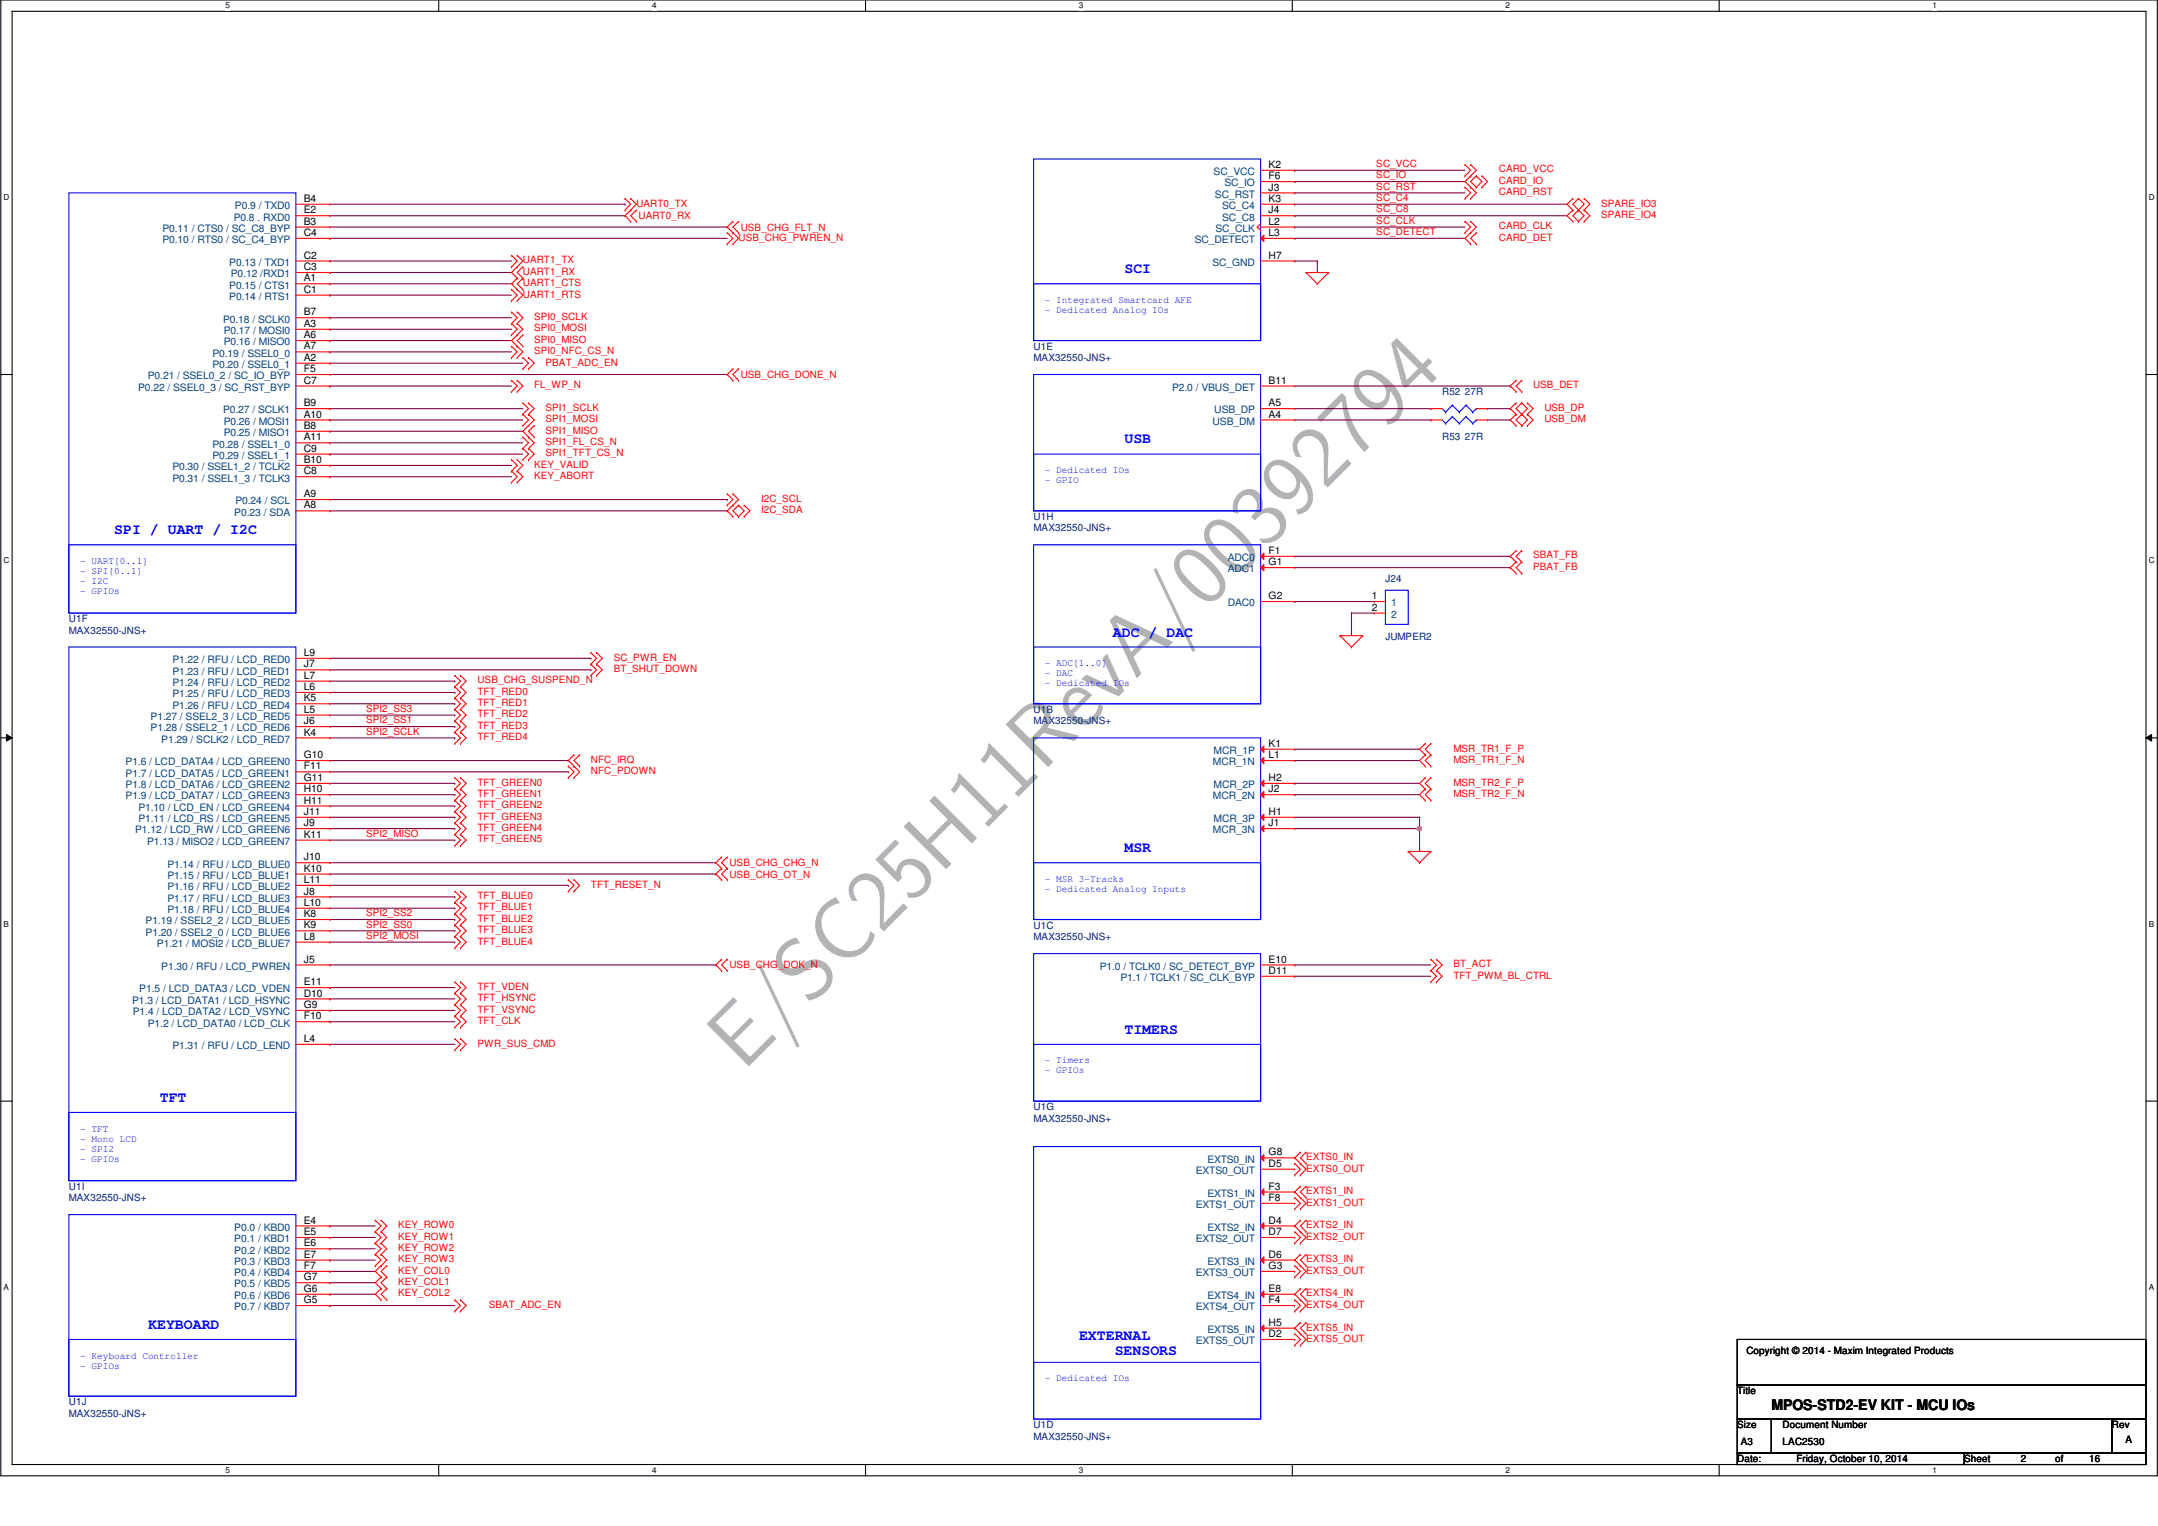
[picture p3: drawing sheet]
<svg xmlns="http://www.w3.org/2000/svg" width="420mm" height="297mm" viewBox="0 0 420 297" stroke-linecap="round" stroke-linejoin="round" font-family="sans-serif">
<path d="M.2 0h419.8v287.3h-419.8zM2.4 2.2h415.4v282.9h-415.4z" fill="none" stroke="#000" stroke-width=".21"/>
<g fill="#fff">
<path d="M43.9 .2h.9v1.8h-.9z"/>
<path d="M43.9 285.3h.9v1.8h-.9z"/>
</g>
<path d="M85.4 0v2.2M85.4 285.1v2.2" fill="none" stroke="#000" stroke-width=".21"/>
<g fill="#fff">
<path d="M126.9 .2h.9v1.8h-.9z"/>
<path d="M126.9 285.3h.9v1.8h-.9z"/>
</g>
<path d="M168.5 0v2.2M168.5 285.1v2.2" fill="none" stroke="#000" stroke-width=".21"/>
<g fill="#fff">
<path d="M210 .2h.9v1.8h-.9z"/>
<path d="M210 285.3h.9v1.8h-.9z"/>
</g>
<path d="M251.6 0v2.2M251.6 285.1v2.2" fill="none" stroke="#000" stroke-width=".21"/>
<g fill="#fff">
<path d="M293.1 .2h.9v1.8h-.9z"/>
<path d="M293.1 285.3h.9v1.8h-.9z"/>
</g>
<path d="M334.7 0v2.2M334.7 285.1v2.2" fill="none" stroke="#000" stroke-width=".21"/>
<g fill="#fff">
<path d="M376.2 .2h.9v1.8h-.9z"/>
<path d="M376.2 285.3h.9v1.8h-.9z"/>
<path d="M.7 37.5h1.2v1.8h-1.2z"/>
<path d="M418.4 37.5h1.1v1.8h-1.1z"/>
<path d="M.7 108.2h1.2v1.8h-1.2z"/>
<path d="M418.4 108.2h1.1v1.8h-1.1z"/>
</g>
<path d="M.2 72.9h2.2M417.8 72.9h2.2" fill="none" stroke="#000" stroke-width=".21"/>
<g fill="#fff">
<path d="M.7 179h1.1v1.8h-1.1z"/>
<path d="M418.4 179h1v1.8h-1z"/>
</g>
<path d="M.2 143.6h2.2M417.8 143.6h2.2" fill="none" stroke="#000" stroke-width=".21"/>
<path d="M1.3 143l1.1 .6-1.1 .7zM417.8 143.6l1.1-.6v1.3z" fill="#000"/>
<path d="M1.3 143l1.1 .6-1.1 .7zM417.8 143.6l1.1-.6v1.3z" fill="none" stroke="#000" stroke-width=".19"/>
<g fill="#fff">
<path d="M.7 249.7h1.1v1.8h-1.1z"/>
<path d="M418.4 249.7h1v1.8h-1z"/>
</g>
<path d="M.2 214.3h2.2M417.8 214.3h2.2" fill="none" stroke="#000" stroke-width=".21"/>
<g fill="none" stroke="#800040" stroke-width=".21">
<path d="M252.1 35.3h.1M252.1 33.1h.1M252.1 37.5h.1M252.1 39.8h.1M252.1 35.3h33.1M252.1 33.1h33.1M252.1 37.5h33.1M252.1 39.8h53M64.3 53h.1M64.3 55.2h.1M64.3 50.8h.1M64.3 57.4h.1"/>
<path d="M64.3 46.4h.1M64.3 53h35.3M64.3 55.2h35.3M64.3 50.8h35.3M64.3 57.4h35.3M64.3 44.2h77.3M64.3 46.4h77.3M141.6 44.2h.1M252.1 50.8h.1M252.1 44.2h.1M252.1 46.4h.1M252.1 42h.1"/>
<path d="M252.1 50.8h4.4M252.1 44.2h33.1M252.1 46.4h33.1M252.1 42h53M256.5 50.8h.1M256.5 50.8v2.2M64.3 66.3h.1M64.3 64.1h.1M64.3 61.8h.1M64.3 70.7h.1M64.3 68.5h.1M64.3 79.5h.1"/>
<path d="M64.3 75.1h.1M64.3 66.3h35.3M64.3 64.1h35.3M64.3 61.8h35.3M64.3 70.7h37.5M64.3 68.5h35.3M64.3 79.5h37.5M64.3 72.9h77.3M64.3 75.1h35.3M141.6 72.9h.1M252.1 79.5h26.5M252.1 75.1h41.9"/>
<path d="M278.6 79.5h.1M294 75.1h.1M64.3 90.6h.1M64.3 92.8h.1M64.3 86.2h.1M64.3 88.4h.1M64.3 81.7h.1M64.3 83.9h.1M64.3 99.4h77.3M64.3 97.2h77.3M64.3 90.6h35.3M64.3 92.8h35.3"/>
<path d="M64.3 86.2h37.5M64.3 88.4h37.5M64.3 81.7h37.5M64.3 83.9h37.5M141.6 99.4h.1M141.6 97.2h.1M252.1 81.7h26.5M278.6 81.7h.1M252.1 108.3h41.9M252.1 110.5h41.9M294 108.3h.1M294 110.5h.1"/>
<path d="M252.1 148h.1M252.1 145.8h.1M252.1 154.7h.1M252.1 152.5h.1M252.1 148h24.3M252.1 145.8h24.3M252.1 154.7h24.3M252.1 152.5h24.3M252.1 159.1h24.3M276.4 159.1h.1M276.4 159.1v2.2M252.1 161.3h24.3"/>
<path d="M276.4 161.3h.1M64.3 194.4h.1M64.3 196.7h.1M64.3 198.9h.1M64.3 192.2h.1M64.3 187.8h75M64.3 194.4h24.2M64.3 196.7h24.2M64.3 198.9h24.2M64.3 192.2h24.2M139.3 187.8h.1M252.1 187.8h.1"/>
<path d="M252.1 190h.1M252.1 187.8h26.5M252.1 190h26.5M64.3 203.3h.1M64.3 203.3h24.2M64.3 238.6h.1M64.3 238.6h8.8M64.3 247.5h.1M64.3 249.7h.1M64.3 251.9h.1M64.3 240.9h.1M64.3 243.1h.1"/>
<path d="M64.3 245.3h.1M64.3 254.1h.1M64.3 247.5h8.8M64.3 249.7h8.8M64.3 251.9h8.8M64.3 240.9h8.8M64.3 243.1h8.8M64.3 245.3h8.8M64.3 254.1h24.2"/>
</g>
<circle cx="276.3" cy="161.3" r=".43" fill="#f0f"/>
<circle cx="276.3" cy="161.3" r=".43" fill="none" stroke="#f0f" stroke-width=".21"/>
<g fill="none" stroke="#800040" stroke-width=".21">
<path d="M64.3 39.8h57.4M121.7 39.8h.1M64.3 42h57.4M121.7 42h.1M289.6 79.5h4.4M294 79.5h.1M289.6 81.7h4.4M294 81.7h.1M252.1 117.1h.1M252.1 117.1h15.4M263.1 119.3h.1M263.1 119.3v4.4"/>
<path d="M263.1 119.3h4.4M64.3 134.8h24.2M64.3 137h24.2M64.3 139.2h24.2M64.3 132.6h24.2M64.3 130.4h50.8M64.3 128.1h50.8M88.5 134.8h.1M88.5 137h.1M88.5 139.2h.1M88.5 132.6h.1M115.1 130.4h.1"/>
<path d="M115.1 128.1h.1M64.3 141.4h24.2M64.3 143.6h24.2M64.3 152.5h24.2M64.3 154.7h24.2M64.3 156.9h24.2M64.3 159.1h24.2M64.3 148h46.3M64.3 150.2h46.3M88.5 141.4h.1M88.5 143.6h.1M88.5 152.5h.1"/>
<path d="M88.5 154.7h.1M88.5 156.9h.1M88.5 159.1h.1M110.6 148h.1M110.6 150.2h.1M64.3 161.3h24.2M64.3 163.5h24.2M64.3 174.6h24.2M64.3 176.8h24.2M64.3 179h24.2M64.3 172.3h46.3M64.3 167.9h75"/>
<path d="M64.3 170.1h75M88.5 161.3h.1M88.5 163.5h.1M88.5 174.6h.1M88.5 176.8h.1M88.5 179h.1M110.6 172.3h.1M139.3 167.9h.1M139.3 170.1h.1M276.4 161.3h.1M276.4 161.3v4.4M64.3 181.2h24.2"/>
<path d="M64.3 183.4h24.2M88.5 181.2h.1M88.5 183.4h.1"/>
</g>
<g fill="none" stroke="#f00" stroke-width=".21">
<path d="M121.7 38.7h.1M121.7 38.7l1.1 1.1-1.1 1.1M122.8 38.7h.1M122.8 38.7l1.1 1.1-1.1 1.1M285.2 34.2h.1M285.2 32h.1M285.2 38.7h.1M285.2 36.4h.1M285.2 36.4l1.1 1.1-1.1 1.2M285.2 32l1.1 1.1-1.1 1.1M286.3 36.4h.1M286.3 34.2h.1"/>
<path d="M286.3 32h.1M286.3 38.7h.1M286.3 32l1.1 1.1-2.2 2.2 2.2 2.2-1.1 1.2M287.4 36.4h.1M287.4 34.2h.1M287.4 34.2l1.1 1.1-1.1 1.1M287.4 34.2l-1.1 1.1 1.1 1.1M288.5 36.4h.1M288.5 34.2h.1M288.5 34.2l1.1 1.1-1.1 1.1M306.2 38.7h.1M306.2 38.7l-1.1 1.1 1.1 1.1"/>
<path d="M307.3 38.7h.1M307.3 38.7l1.1 1.1-1.1 1.1M307.3 38.7l-1.1 1.1 1.1 1.1M308.4 38.7h.1M308.4 38.7l1.1 1.1-1.1 1.1M99.6 51.9h.1M99.6 49.7h.1M99.6 58.5h.1M99.6 56.3h.1M99.6 49.7l1.1 1.1-1.1 1.1M99.6 56.3l1.1 1.1-1.1 1.1M100.7 51.9h.1"/>
<path d="M100.7 54.1h.1M100.7 56.3h.1M100.7 49.7h.1M100.7 58.5h.1M100.7 51.9l-1.1 1.1 1.1 1.1M100.7 54.1l-1.1 1.1 2.2 2.2-1.1 1.1M100.7 49.7l1.1 1.1-1.1 1.1M101.8 54.1h.1M101.8 51.9h.1M101.8 56.3h.1M101.8 51.9l-1.1 1.1 1.1 1.1M101.8 54.1l-1.1 1.1 1.1 1.1"/>
<path d="M121.7 40.9h.1M122.8 40.9h.1M122.8 43.1h.1M122.8 40.9l-1.1 1.1 1.1 1.1M123.9 43.1h.1M123.9 40.9h.1M123.9 40.9l-1.1 1.1 1.1 1.1M141.6 47.5h.1M141.6 45.3h.1M141.6 45.3l1.1 1.1-1.1 1.1M142.7 47.5h.1M142.7 45.3h.1"/>
<path d="M142.7 43.1h.1M142.7 43.1l-1.1 1.1 2.2 2.2-1.1 1.1M143.8 45.3h.1M143.8 43.1h.1M143.8 43.1l-1.1 1.1 1.1 1.1M254.3 53h.1M254.3 53h4.4M254.3 53l2.2 2.2M256.5 55.2h.1M258.7 53h.1M258.7 53l-2.2 2.2M285.2 45.3h.1"/>
<path d="M285.2 43.1h.1M285.2 43.1l1.1 1.1-1.1 1.1M286.3 45.3h.1M286.3 43.1h.1M286.3 47.5h.1M286.3 43.1l1.1 1.1-2.2 2.2 1.1 1.1M287.4 47.5h.1M287.4 45.3h.1M287.4 45.3l-1.1 1.1 1.1 1.1M306.2 40.9h.1M306.2 43.1h.1M306.2 40.9l-1.1 1.1 1.1 1.1"/>
<path d="M307.3 40.9h.1M307.3 43.1h.1M307.3 40.9l1.1 1.1-1.1 1.1M307.3 40.9l-1.1 1.1 1.1 1.1M308.4 40.9h.1M308.4 43.1h.1M308.4 40.9l1.1 1.1-1.1 1.1M99.6 65.2h.1M99.6 63h.1M99.6 60.7h.1M99.6 69.6h.1M99.6 67.4h.1"/>
<path d="M99.6 76.2h.1M99.6 74h.1M99.6 63l1.1 1.1-1.1 1.1M99.6 60.7l1.1 1.1-1.1 1.2M99.6 67.4l1.1 1.1-1.1 1.1M99.6 74l1.1 1.1-1.1 1.1M100.7 65.2h.1M100.7 67.4h.1M100.7 63h.1M100.7 60.7h.1M100.7 69.6h.1M100.7 76.2h.1"/>
<path d="M100.7 74h.1M100.7 63l1.1 1.1-2.2 2.2 2.2 2.2-1.1 1.1M100.7 60.7l1.1 1.1-1.1 1.2M100.7 74l1.1 1.1-1.1 1.1M101.8 67.4h.1M101.8 65.2h.1M101.8 78.4h.1M101.8 71.8h.1M101.8 69.6h.1M101.8 65.2l-1.1 1.1 1.1 1.1M101.8 69.6l1.1 1.1-1.1 1.1M101.8 78.4l1.1 1.1-1.1 1.1"/>
<path d="M102.9 78.4h.1M102.9 71.8h.1M102.9 69.6h.1M102.9 69.6l1.1 1.1-1.1 1.1M102.9 78.4l1.1 1.1-1.1 1.1M142.7 71.8h.1M142.7 74h.1M142.7 71.8l-1.1 1.1 1.1 1.1M143.8 74h.1M143.8 71.8h.1M143.8 71.8l-1.1 1.1 1.1 1.1M295.2 78.4h.1"/>
<path d="M295.2 74h.1M295.2 76.2h.1M295.2 78.4l-1.2 1.1 1.2 1.1M295.2 74l-1.2 1.1 1.2 1.1M296.3 78.4h.1M296.3 76.2h.1M296.3 74h.1M296.3 78.4l1.1 1.1-2.2 2.2 1.1 1.1M296.3 78.4l-1.1 1.1 2.2 2.2-1.1 1.1M296.3 74l-1.1 1.1 1.1 1.1M297.4 78.4h.1M297.4 78.4l1.1 1.1-1.1 1.1"/>
<path d="M99.6 91.7h.1M99.6 89.5h.1M99.6 93.9h.1M99.6 89.5l1.1 1.1-1.1 1.1M99.6 91.7l1.1 1.1-1.1 1.1M100.7 91.7h.1M100.7 89.5h.1M100.7 93.9h.1M100.7 89.5l1.1 1.1-1.1 1.1M100.7 91.7l1.1 1.1-1.1 1.1M101.8 87.3h.1M101.8 85.1h.1"/>
<path d="M101.8 82.8h.1M101.8 80.6h.1M101.8 89.5h.1M101.8 87.3l1.1 1.1-1.1 1.1M101.8 85.1l1.1 1.1-1.1 1.1M101.8 80.6l1.1 1.1-1.1 1.1M102.9 87.3h.1M102.9 85.1h.1M102.9 82.8h.1M102.9 80.6h.1M102.9 89.5h.1M102.9 87.3l1.1 1.1-1.1 1.1"/>
<path d="M102.9 85.1l1.1 1.1-1.1 1.1M102.9 80.6l1.1 1.1-2.2 2.2 1.1 1.2M104 85.1h.1M104 82.8h.1M104 82.8l-1.1 1.1 1.1 1.2M141.6 98.3h.1M141.6 96.1h.1M141.6 96.1l1.1 1.1-1.1 1.1M142.7 98.3h.1M142.7 96.1h.1M142.7 96.1l1.1 1.1-2.2 2.2 1.1 1.1M143.8 98.3h.1"/>
<path d="M143.8 98.3l1.1 1.1-1.1 1.1M143.8 98.3l-1.1 1.1 1.1 1.1M144.9 98.3h.1M144.9 98.3l1.1 1.1-1.1 1.1M295.2 80.6h.1M295.2 82.8h.1M295.2 80.6l-1.2 1.1 1.2 1.1M296.3 80.6h.1M296.3 82.8h.1M297.4 80.6h.1M297.4 82.8h.1M297.4 80.6l1.1 1.1-1.1 1.1"/>
<path d="M142.7 100.5h.1M143.8 100.5h.1M144.9 100.5h.1M295.2 107.2h.1M295.2 109.4h.1M295.2 111.6h.1M295.2 107.2l-1.2 1.1 1.2 1.1M295.2 109.4l-1.2 1.1 1.2 1.1M296.3 109.4h.1M296.3 107.2h.1M296.3 111.6h.1M296.3 107.2l-1.1 1.1 1.1 1.1"/>
<path d="M296.3 109.4l-1.1 1.1 1.1 1.1M88.5 135.9h.1M88.5 133.7h.1M88.5 138.1h.1M88.5 131.5h.1M88.5 133.7l1.2 1.1-1.2 1.1M88.5 135.9l1.2 1.1-1.2 1.1M88.5 138.1l1.2 1.1-1.2 1.1M88.5 131.5l1.2 1.1-1.2 1.1M89.7 135.9h.1M89.7 133.7h.1M89.7 138.1h.1"/>
<path d="M89.7 131.5h.1M89.7 133.7l1.1 1.1-1.1 1.1M89.7 135.9l1.1 1.1-1.1 1.1M89.7 138.1l1.1 1.1-1.1 1.1M89.7 131.5l1.1 1.1-1.1 1.1M115.1 131.5h.1M115.1 129.3h.1M115.1 127h.1M115.1 129.3l1.1 1.1-1.1 1.1M115.1 127l1.1 1.1-1.1 1.2M116.2 131.5h.1M116.2 129.3h.1"/>
<path d="M116.2 127h.1M116.2 129.3l1.1 1.1-1.1 1.1M116.2 127l1.1 1.1-1.1 1.2M260.9 123.7h.1M260.9 123.7h4.4M260.9 123.7l2.2 2.2M263.1 125.9h.1M265.3 123.7h.1M265.3 123.7l-2.2 2.2M88.5 140.3h.1M88.5 142.5h.1M88.5 144.7h.1"/>
<path d="M88.5 153.6h.1M88.5 151.4h.1M88.5 155.8h.1M88.5 158h.1M88.5 140.3l1.2 1.1-1.2 1.1M88.5 142.5l1.2 1.1-1.2 1.1M88.5 151.4l1.2 1.1-1.2 1.1M88.5 153.6l1.2 1.1-1.2 1.1M88.5 155.8l1.2 1.1-1.2 1.1M88.5 158l1.2 1.1-1.2 1.1M89.7 140.3h.1M89.7 142.5h.1"/>
<path d="M89.7 144.7h.1M89.7 153.6h.1M89.7 151.4h.1M89.7 155.8h.1M89.7 158h.1M89.7 140.3l1.1 1.1-1.1 1.1M89.7 142.5l1.1 1.1-1.1 1.1M89.7 151.4l1.1 1.1-1.1 1.1M89.7 153.6l1.1 1.1-1.1 1.1M89.7 155.8l1.1 1.1-1.1 1.1M89.7 158l1.1 1.1-1.1 1.1M110.6 151.4h.1"/>
<path d="M110.6 149.1h.1M110.6 149.1l1.1 1.1-1.1 1.2M111.7 146.9h.1M111.7 149.1h.1M111.7 151.4h.1M111.7 146.9l-1.1 1.1 1.1 1.1M111.7 149.1l1.1 1.1-1.1 1.2M112.8 149.1h.1M112.8 146.9h.1M112.8 146.9l-1.1 1.1 1.1 1.1M277.5 144.7h.1M277.5 146.9h.1"/>
<path d="M277.5 149.1h.1M277.5 151.4h.1M277.5 153.6h.1M277.5 155.8h.1M277.5 144.7l-1.1 1.1 1.1 1.1M277.5 146.9l-1.1 1.1 1.1 1.1M277.5 151.4l-1.1 1.1 1.1 1.1M277.5 153.6l-1.1 1.1 1.1 1.1M278.6 146.9h.1M278.6 144.7h.1M278.6 149.1h.1M278.6 153.6h.1"/>
<path d="M278.6 151.4h.1M278.6 155.8h.1M278.6 144.7l-1.1 1.1 1.1 1.1M278.6 146.9l-1.1 1.1 1.1 1.1M278.6 151.4l-1.1 1.1 1.1 1.1M278.6 153.6l-1.1 1.1 1.1 1.1M88.5 160.2h.1M88.5 162.4h.1M88.5 164.6h.1M88.5 175.7h.1M88.5 173.5h.1M88.5 177.9h.1"/>
<path d="M88.5 160.2l1.2 1.1-1.2 1.1M88.5 162.4l1.2 1.1-1.2 1.1M88.5 173.5l1.2 1.1-1.2 1.1M88.5 175.7l1.2 1.1-1.2 1.1M88.5 177.9l1.2 1.1-1.2 1.1M89.7 160.2h.1M89.7 162.4h.1M89.7 164.6h.1M89.7 175.7h.1M89.7 173.5h.1M89.7 177.9h.1M89.7 160.2l1.1 1.1-1.1 1.1"/>
<path d="M89.7 162.4l1.1 1.1-1.1 1.1M89.7 173.5l1.1 1.1-1.1 1.1M89.7 175.7l1.1 1.1-1.1 1.1M89.7 177.9l1.1 1.1-1.1 1.1M110.6 173.5h.1M110.6 171.2h.1M110.6 171.2l1.1 1.1-1.1 1.2M111.7 173.5h.1M111.7 171.2h.1M111.7 171.2l1.1 1.1-1.1 1.2M140.5 166.8h.1M140.5 169h.1"/>
<path d="M140.5 171.2h.1M140.5 166.8l-1.2 1.1 1.2 1.1M140.5 169l-1.2 1.1 1.2 1.1M141.6 169h.1M141.6 166.8h.1M141.6 171.2h.1M141.6 166.8l-1.1 1.1 1.1 1.1M141.6 169l-1.1 1.1 1.1 1.1M274.2 165.7h.1M274.2 165.7h4.4M274.2 165.7l2.2 2.2M276.4 167.9h.1"/>
<path d="M278.6 165.7h.1M278.6 165.7l-2.2 2.2M88.5 180.1h.1M88.5 182.3h.1M88.5 184.5h.1M88.5 195.6h.1M88.5 193.3h.1M88.5 197.8h.1M88.5 200h.1M88.5 191.1h.1M88.5 180.1l1.2 1.1-1.2 1.1M88.5 182.3l1.2 1.1-1.2 1.1"/>
<path d="M88.5 193.3l1.2 1.1-1.2 1.2M88.5 195.6l1.2 1.1-1.2 1.1M88.5 197.8l1.2 1.1-1.2 1.1M88.5 191.1l1.2 1.1-1.2 1.1M89.7 180.1h.1M89.7 182.3h.1M89.7 184.5h.1M89.7 195.6h.1M89.7 193.3h.1M89.7 197.8h.1M89.7 200h.1M89.7 191.1h.1"/>
<path d="M89.7 180.1l1.1 1.1-1.1 1.1M89.7 182.3l1.1 1.1-1.1 1.1M89.7 193.3l1.1 1.1-1.1 1.2M89.7 195.6l1.1 1.1-1.1 1.1M89.7 197.8l1.1 1.1-1.1 1.1M89.7 191.1l1.1 1.1-1.1 1.1M140.5 186.7h.1M140.5 188.9h.1M140.5 186.7l-1.2 1.1 1.2 1.1M141.6 188.9h.1M141.6 186.7h.1M141.6 186.7l-1.1 1.1 1.1 1.1"/>
<path d="M278.6 191.1h.1M278.6 188.9h.1M278.6 186.7h.1M278.6 188.9l1.1 1.1-1.1 1.1M278.6 186.7l1.1 1.1-1.1 1.1M279.7 191.1h.1M279.7 188.9h.1M279.7 186.7h.1M279.7 188.9l1.1 1.1-1.1 1.1M279.7 186.7l1.1 1.1-1.1 1.1M88.5 204.4h.1M88.5 202.2h.1"/>
<path d="M88.5 202.2l1.2 1.1-1.2 1.1M89.7 204.4h.1M89.7 202.2h.1M89.7 202.2l1.1 1.1-1.1 1.1M57.6 238.6h6.7M64.3 238.6h.1M73.1 239.8h.1M73.1 237.5h.1M73.1 237.5l1.1 1.1-1.1 1.2M73.1 239.8l1.1 1.1-1.1 1.1M74.2 239.8h.1M74.2 237.5h.1"/>
<path d="M74.2 237.5l1.1 1.1-1.1 1.2M74.2 239.8l1.1 1.1-1.1 1.1M252.1 235.3h.1M252.1 233.1h.1M252.1 239.8h.1M252.1 228.7h.1M252.1 226.5h.1M252.1 233.1l1.1 1.1-1.1 1.1M252.1 239.8l1.1 1.1-1.1 1.1M252.1 226.5l1.1 1.1-1.1 1.1M253.2 230.9h.1M253.2 233.1h.1"/>
<path d="M253.2 237.5h.1M253.2 239.8h.1M253.2 235.3h.1M253.2 224.3h.1M253.2 226.5h.1M253.2 228.7h.1M253.2 230.9l-1.1 1.1 2.2 2.2-1.1 1.1M253.2 237.5l-1.1 1.1 1.1 1.2M253.2 239.8l1.1 1.1-1.1 1.1M253.2 224.3l-1.1 1.1 2.2 2.2-1.1 1.1M254.3 233.1h.1M254.3 230.9h.1"/>
<path d="M254.3 239.8h.1M254.3 237.5h.1M254.3 226.5h.1M254.3 224.3h.1M254.3 230.9l-1.1 1.1 1.1 1.1M254.3 237.5l-1.1 1.1 1.1 1.2M254.3 224.3l-1.1 1.1 1.1 1.1M57.6 240.9h6.7M57.6 243.1h6.7M57.6 245.3h6.7M57.6 247.5h6.7M57.6 254.1h6.7"/>
<path d="M57.6 251.9h6.7M57.6 249.7h6.7M64.3 240.9h.1M64.3 243.1h.1M64.3 245.3h.1M64.3 247.5h.1M64.3 254.1h.1M64.3 251.9h.1M64.3 249.7h.1M73.1 242h.1M73.1 244.2h.1M73.1 246.4h.1"/>
<path d="M73.1 242l1.1 1.1-1.1 1.1M73.1 244.2l1.1 1.1-1.1 1.1M74.2 246.4h.1M74.2 248.6h.1M74.2 250.8h.1M74.2 253h.1M74.2 242h.1M74.2 244.2h.1M74.2 246.4l-1.1 1.1 1.1 1.1M74.2 248.6l-1.1 1.1 1.1 1.1M74.2 250.8l-1.1 1.1 1.1 1.1M74.2 242l1.1 1.1-1.1 1.1"/>
<path d="M74.2 244.2l1.1 1.1-1.1 1.1M75.3 248.6h.1M75.3 246.4h.1M75.3 250.8h.1M75.3 253h.1M75.3 246.4l-1.1 1.1 1.1 1.1M75.3 248.6l-1.1 1.1 1.1 1.1M75.3 250.8l-1.1 1.1 1.1 1.1M88.5 255.2h.1M88.5 253h.1M88.5 253l1.2 1.1-1.2 1.1M89.7 255.2h.1"/>
<path d="M89.7 253h.1M89.7 253l1.1 1.1-1.1 1.1M252.1 242h.1M252.1 248.6h.1M252.1 246.4h.1M252.1 255.2h.1M252.1 253h.1M252.1 259.6h.1M252.1 246.4l1.1 1.1-1.1 1.1M252.1 253l1.1 1.1-1.1 1.1M252.1 259.6l1.1 1.1-1.1 1.2M253.2 244.2h.1"/>
<path d="M253.2 246.4h.1M253.2 242h.1M253.2 248.6h.1M253.2 250.8h.1M253.2 253h.1M253.2 255.2h.1M253.2 257.4h.1M253.2 259.6h.1M253.2 244.2l-1.1 1.1 2.2 2.2-1.1 1.1M253.2 250.8l-1.1 1.1 2.2 2.2-1.1 1.1M253.2 257.4l-1.1 1.1 2.2 2.2-1.1 1.2M254.3 246.4h.1"/>
<path d="M254.3 244.2h.1M254.3 253h.1M254.3 250.8h.1M254.3 259.6h.1M254.3 257.4h.1M254.3 244.2l-1.1 1.1 1.1 1.1M254.3 250.8l-1.1 1.1 1.1 1.1M254.3 257.4l-1.1 1.1 1.1 1.1M245.4 260.7h6.7M252.1 261.9h.1M252.1 260.7h.1M253.2 261.9h.1"/>
</g>
<path d="M338.2 260.7h79.6v8.9h-79.6zM338.2 269.6h79.6v6.6h-79.6zM338.2 276.2h6.7v6.6h-6.7zM344.9 276.2h66.3v6.6h-66.3zM411.2 276.2h6.6v6.6h-6.6zM338.2 282.8h44.2v2.3h-44.2zM382.4 282.8h35.4v2.3h-35.4z" fill="none" stroke="#000" stroke-width=".21"/>
<path d="M13.4 236.4h44.2v35.4h-44.2zM201.2 223.2h44.2v53h-44.2zM13.4 260.7h44.2v11.1h-44.2zM201.2 265.2h44.2v11h-44.2z" fill="none" stroke="#00f" stroke-width=".21"/>
<path d="M245.4 238.6l.7-.6v1.3z" fill="#f00"/>
<path d="M245.4 238.6l.7-.6v1.3zM245.4 238.6h6.7M245.4 227.6h6.7M252.1 238.6h.1M252.1 227.6h.1" fill="none" stroke="#f00" stroke-width=".21"/>
<path d="M245.4 245.3l.7-.7v1.3z" fill="#f00"/>
<path d="M245.4 245.3l.7-.7v1.3zM245.4 245.3h6.7M245.4 240.9h6.7M252.1 245.3h.1M252.1 240.9h.1" fill="none" stroke="#f00" stroke-width=".21"/>
<path d="M245.4 251.9l.7-.6v1.3z" fill="#f00"/>
<path d="M245.4 251.9l.7-.6v1.3zM245.4 251.9h6.7M252.1 251.9h.1" fill="none" stroke="#f00" stroke-width=".21"/>
<path d="M245.4 232l.7-.6v1.3z" fill="#f00"/>
<path d="M245.4 232l.7-.6v1.3zM245.4 232h6.7M245.4 234.2h6.7M252.1 232h.1M252.1 234.2h.1M245.4 254.1h6.7M245.4 247.5h6.7M252.1 254.1h.1M252.1 247.5h.1" fill="none" stroke="#f00" stroke-width=".21"/>
<path d="M245.4 225.4l.7-.7v1.3z" fill="#f00"/>
<path d="M245.4 225.4l.7-.7v1.3zM245.4 225.4h6.7M252.1 225.4h.1" fill="none" stroke="#f00" stroke-width=".21"/>
<path d="M245.4 258.5l.7-.6v1.3z" fill="#f00"/>
<path d="M278.6 81.7h.1M278.6 81.7h2.2M287.4 81.7h2.2M289.6 81.7h.1M267.5 117.1h.1M267.5 119.3h.1M267.5 117.1h2.2M267.5 119.3h2.2M245.4 258.5l.7-.6v1.3zM245.4 258.5h6.7M252.1 258.5h.1" fill="none" stroke="#f00" stroke-width=".21"/>
<g fill="none" stroke="#00f" stroke-width=".21">
<path d="M280.8 81.7l.7 .7M281.5 82.4h.1M282.8 81.1h.1M282.8 81.1l-1.3 1.3M282.8 81.1l1.3 1.3M284.1 82.4h.1M285.4 81.1h.1M285.4 81.1l-1.3 1.3M285.4 81.1l1.4 1.3M286.8 82.4h.1M287.4 81.7h.1M287.4 81.7l-.6 .7"/>
<path d="M201.2 106h44.2v31h-44.2zM269.7 114.9h4.5v6.6h-4.5zM201.2 125.9h44.2v11.1h-44.2z"/>
</g>
<path d="M245.4 108.3l.7-.6v1.2z" fill="#f00"/>
<path d="M245.4 108.3l.7-.6v1.2zM245.4 108.3h6.7M252.1 108.3h.1" fill="none" stroke="#f00" stroke-width=".21"/>
<path d="M245.4 110.5l.7-.6v1.2z" fill="#f00"/>
<g fill="none" stroke="#f00" stroke-width=".21">
<path d="M57.6 39.8h6.7M64.3 39.8h.1M57.6 55.2h6.7M57.6 44.2h6.7M57.6 57.4h6.7M57.6 50.8h6.7M57.6 53h6.7M57.6 46.4h6.7M57.6 42h6.7M64.3 55.2h.1M64.3 44.2h.1M64.3 57.4h.1"/>
<path d="M64.3 50.8h.1M64.3 53h.1M64.3 46.4h.1M64.3 42h.1M57.6 79.5h6.7M57.6 70.7h6.7M57.6 64.1h6.7M57.6 66.3h6.7M57.6 68.5h6.7M57.6 61.8h6.7M57.6 75.1h6.7M57.6 72.9h6.7"/>
<path d="M64.3 70.7h.1M64.3 64.1h.1M64.3 66.3h.1M64.3 68.5h.1M64.3 61.8h.1M64.3 79.5h.1M64.3 75.1h.1M64.3 72.9h.1M278.6 79.5h.1M278.6 79.5h2.2M287.4 79.5h2.2M289.6 79.5h.1"/>
<path d="M57.6 99.4h6.7M57.6 97.2h6.7M57.6 81.7h6.7M57.6 86.2h6.7M57.6 83.9h6.7M57.6 90.6h6.7M57.6 92.8h6.7M57.6 88.4h6.7M64.3 99.4h.1M64.3 97.2h.1M64.3 81.7h.1M64.3 86.2h.1"/>
<path d="M64.3 83.9h.1M64.3 90.6h.1M64.3 92.8h.1M64.3 88.4h.1M245.4 110.5l.7-.6v1.2zM245.4 110.5h6.7M245.4 117.1h6.7M252.1 110.5h.1M252.1 117.1h.1"/>
</g>
<g fill="none" stroke="#00f" stroke-width=".21">
<path d="M13.4 37.5h44.2v81.8h-44.2zM280.8 79.5l.7 .7M282.8 78.9h.1M282.8 78.9l-1.3 1.3M282.8 78.9l1.3 1.3M285.4 78.9h.1M285.4 78.9l-1.3 1.3M285.4 78.9l1.4 1.3M287.4 79.5h.1M287.4 79.5l-.6 .7M281.5 80.2h.1M284.1 80.2h.1"/>
<path d="M286.8 80.2h.1M13.4 106h44.2v13.3h-44.2zM201.2 143.6h44.2v35.4h-44.2zM201.2 167.9h44.2v11.1h-44.2z"/>
</g>
<path d="M245.4 159.1l.7-.6v1.2z" fill="#f00"/>
<path d="M245.4 159.1l.7-.6v1.2zM245.4 159.1h6.7M252.1 159.1h.1" fill="none" stroke="#f00" stroke-width=".21"/>
<path d="M245.4 152.5l.7-.7v1.3z" fill="#f00"/>
<path d="M245.4 152.5l.7-.7v1.3zM245.4 152.5h6.7M252.1 152.5h.1" fill="none" stroke="#f00" stroke-width=".21"/>
<path d="M245.4 161.3l.7-.6v1.2z" fill="#f00"/>
<path d="M245.4 161.3l.7-.6v1.2zM245.4 161.3h6.7M252.1 161.3h.1" fill="none" stroke="#f00" stroke-width=".21"/>
<path d="M245.4 154.7l.7-.6v1.2z" fill="#f00"/>
<path d="M245.4 154.7l.7-.6v1.2zM245.4 154.7h6.7M252.1 154.7h.1" fill="none" stroke="#f00" stroke-width=".21"/>
<path d="M245.4 145.8l.7-.6v1.3z" fill="#f00"/>
<path d="M245.4 145.8l.7-.6v1.3zM245.4 145.8h6.7M252.1 145.8h.1" fill="none" stroke="#f00" stroke-width=".21"/>
<path d="M245.4 148l.7-.6v1.3z" fill="#f00"/>
<g fill="none" stroke="#f00" stroke-width=".21">
<path d="M245.4 35.3h6.7M245.4 37.5h6.7M245.4 33.1h6.7M245.4 39.8h6.7M252.1 35.3h.1M252.1 37.5h.1M252.1 33.1h.1M252.1 39.8h.1M244.8 44.2h.1M244.8 44.2l.6 .6M245.4 44.8h.1M245.4 42h6.7"/>
<path d="M245.4 43.6l-.6 .6M245.4 44.2h6.7M252.1 42h.1M252.1 44.2h.1M245.4 148l.7-.6v1.3zM245.4 148h6.7M252.1 148h.1"/>
</g>
<path d="M201.2 30.9h44.2v35.4h-44.2zM201.2 55.2h44.2v11.1h-44.2z" fill="none" stroke="#00f" stroke-width=".21"/>
<path d="M245.4 46.4l.7-.6v1.2z" fill="#f00"/>
<g fill="none" stroke="#f00" stroke-width=".21">
<path d="M245.4 46.4l.7-.6v1.2zM245.4 46.4h6.7M245.4 50.8h6.7M252.1 46.4h.1M252.1 50.8h.1M245.4 79.5h6.7M245.4 75.1h6.7M252.1 79.5h.1M252.1 75.1h.1M245.4 81.7h6.7M252.1 81.7h.1M57.6 130.4h6.7"/>
<path d="M57.6 137h6.7M57.6 139.2h6.7M57.6 134.8h6.7M57.6 132.6h6.7M57.6 128.1h6.7M64.3 130.4h.1M64.3 137h.1M64.3 139.2h.1M64.3 134.8h.1M64.3 132.6h.1M64.3 128.1h.1M57.6 150.2h6.7"/>
<path d="M57.6 148h6.7M57.6 152.5h6.7M57.6 154.7h6.7M57.6 156.9h6.7M57.6 141.4h6.7M57.6 159.1h6.7M57.6 143.6h6.7M64.3 150.2h.1M64.3 148h.1M64.3 152.5h.1M64.3 154.7h.1M64.3 156.9h.1"/>
<path d="M64.3 141.4h.1M64.3 159.1h.1M64.3 143.6h.1M57.6 174.6h6.7M57.6 161.3h6.7M57.6 167.9h6.7M57.6 179h6.7M57.6 170.1h6.7M57.6 163.5h6.7M57.6 176.8h6.7M57.6 172.3h6.7M64.3 174.6h.1"/>
<path d="M64.3 161.3h.1M64.3 167.9h.1M64.3 179h.1M64.3 170.1h.1M64.3 163.5h.1M64.3 176.8h.1M64.3 172.3h.1M57.6 187.8h6.7M57.6 194.4h6.7M57.6 192.2h6.7M57.6 198.9h6.7M57.6 196.7h6.7"/>
<path d="M57.6 181.2h6.7M57.6 183.4h6.7M64.3 194.4h.1M64.3 192.2h.1M64.3 198.9h.1M64.3 196.7h.1M64.3 187.8h.1M64.3 181.2h.1M64.3 183.4h.1M245.4 187.8h6.7M245.4 190h6.7M252.1 187.8h.1"/>
<path d="M252.1 190h.1M57.6 203.3h6.7M64.3 203.3h.1"/>
</g>
<path d="M201.2 72.9h44.2v26.5h-44.2zM201.2 88.4h44.2v11h-44.2zM13.4 125.9h44.2v103.9h-44.2zM201.2 185.6h44.2v28.7h-44.2zM13.4 216.5h44.2v13.3h-44.2zM201.2 203.3h44.2v11h-44.2z" fill="none" stroke="#00f" stroke-width=".21"/>
<circle cx="276.3" cy="161.3" r=".43" fill="#f0f"/>
<circle cx="276.3" cy="161.3" r=".43" fill="none" stroke="#f0f" stroke-width=".21"/>
<text font-size="16.9" fill="#b3b3b3" x="144.7" y="208.6" transform="rotate(-45 144.7 208.6)">E/SC25H11RevA/00392794</text>
<g font-size="2.8" fill="#00f">
<text x="218.9" y="53.2">SCI</text>
<text x="218.9" y="86.3">USB</text>
<text x="22.3" y="104">SPI / UART / I2C</text>
<text x="216.7" y="123.9">ADC / DAC</text>
<text x="218.9" y="165.9">MSR</text>
<text x="218.9" y="201.3">TIMERS</text>
<text x="31.1" y="214.5">TFT</text>
<text x="28.9" y="258.7">KEYBOARD</text>
<text x="210.1" y="260.9">EXTERNAL</text>
<text x="217" y="263.7">SENSORS</text>
</g>
<text font-size="2.8" x="344.9" y="274.4">MPOS-STD2-EV KIT - MCU IOs</text>
<g font-size="2" fill="#004080">
<text x="236.3" y="34.1">SC_VCC</text>
<text x="45.8" y="40.7">P0.9 / TXD0</text>
<text x="236.5" y="38.5">SC_RST</text>
<text x="237.9" y="40.7">SC_C4</text>
<text x="238.4" y="36.3">SC_IO</text>
<text x="31.6" y="45.1">P0.11 / CTS0 / SC_C8_BYP</text>
<text x="31.6" y="47.3">P0.10 / RTS0 / SC_C4_BYP</text>
<text x="45.5" y="42.9">P0.8 . RXD0</text>
<text x="232.6" y="47.3">SC_DETECT</text>
<text x="236.6" y="45.1">SC_CLK</text>
<text x="237.9" y="42.9">SC_C8</text>
<text x="44.7" y="51.7">P0.13 / TXD1</text>
<text x="44.9" y="54">P0.12 /RXD1</text>
<text x="236" y="51.7">SC_GND</text>
<text x="44.7" y="56.2">P0.15 / CTS1</text>
<text x="44.7" y="58.4">P0.14 / RTS1</text>
<text x="43.4" y="62.8">P0.18 / SCLK0</text>
<text x="43.5" y="65">P0.17 / MOSI0</text>
<text x="41.3" y="71.6">P0.20 / SSEL0_1</text>
<text x="41.3" y="69.4">P0.19 / SSEL0_0</text>
<text x="43.5" y="67.2">P0.16 / MISO0</text>
<text x="26.9" y="76.1">P0.22 / SSEL0_3 / SC_RST_BYP</text>
<text x="28.8" y="73.8">P0.21 / SSEL0_2 / SC_IO_BYP</text>
<text x="228.2" y="76.1">P2.0 / VBUS_DET</text>
<text x="43.4" y="80.5">P0.27 / SCLK1</text>
<text x="43.5" y="82.7">P0.26 / MOSI1</text>
<text x="236.1" y="82.7">USB_DM</text>
<text x="236.4" y="80.5">USB_DP</text>
<text x="41.3" y="87.1">P0.28 / SSEL1_0</text>
<text x="41.3" y="89.3">P0.29 / SSEL1_1</text>
<text x="43.5" y="84.9">P0.25 / MISO1</text>
<text x="33.6" y="91.5">P0.30 / SSEL1_2 / TCLK2</text>
<text x="33.6" y="93.7">P0.31 / SSEL1_3 / TCLK3</text>
<text x="45.6" y="100.4">P0.23 / SDA</text>
<text x="45.8" y="98.2">P0.24 / SCL</text>
<text x="239" y="109.2">ADC0</text>
<text x="239" y="111.4">ADC1</text>
<text x="239" y="118">DAC0</text>
<text x="270.8" y="118">1</text>
<text x="270.8" y="120.3">2</text>
<text x="33.6" y="131.3">P1.23 / RFU / LCD_RED1</text>
<text x="33.6" y="129.1">P1.22 / RFU / LCD_RED0</text>
<text x="33.6" y="137.9">P1.26 / RFU / LCD_RED4</text>
<text x="33.6" y="135.7">P1.25 / RFU / LCD_RED3</text>
<text x="33.6" y="133.5">P1.24 / RFU / LCD_RED2</text>
<text x="29.3" y="142.4">P1.28 / SSEL2_1 / LCD_RED6</text>
<text x="29.3" y="140.1">P1.27 / SSEL2_3 / LCD_RED5</text>
<text x="24.5" y="149">P1.6 / LCD_DATA4 / LCD_GREEN0</text>
<text x="31.4" y="144.6">P1.29 / SCLK2 / LCD_RED7</text>
<text x="236.2" y="149">MCR_1N</text>
<text x="236.3" y="146.8">MCR_1P</text>
<text x="24.5" y="151.2">P1.7 / LCD_DATA5 / LCD_GREEN1</text>
<text x="24.5" y="153.4">P1.8 / LCD_DATA6 / LCD_GREEN2</text>
<text x="24.5" y="155.6">P1.9 / LCD_DATA7 / LCD_GREEN3</text>
<text x="236.2" y="155.6">MCR_2N</text>
<text x="236.3" y="153.4">MCR_2P</text>
<text x="27" y="157.8">P1.10 / LCD_EN / LCD_GREEN4</text>
<text x="27" y="160">P1.11 / LCD_RS / LCD_GREEN5</text>
<text x="236.3" y="160">MCR_3P</text>
<text x="26.3" y="162.2">P1.12 / LCD_RW / LCD_GREEN6</text>
<text x="28.6" y="164.5">P1.13 / MISO2 / LCD_GREEN7</text>
<text x="236.2" y="162.2">MCR_3N</text>
<text x="32.6" y="168.9">P1.14 / RFU / LCD_BLUE0</text>
<text x="32.6" y="171.1">P1.15 / RFU / LCD_BLUE1</text>
<text x="32.6" y="173.3">P1.16 / RFU / LCD_BLUE2</text>
<text x="28.4" y="179.9">P1.19 / SSEL2_2 / LCD_BLUE5</text>
<text x="32.6" y="175.5">P1.17 / RFU / LCD_BLUE3</text>
<text x="32.6" y="177.7">P1.18 / RFU / LCD_BLUE4</text>
<text x="28.4" y="182.1">P1.20 / SSEL2_0 / LCD_BLUE6</text>
<text x="30.6" y="184.3">P1.21 / MOSI2 / LCD_BLUE7</text>
<text x="31.4" y="188.8">P1.30 / RFU / LCD_PWREN</text>
<text x="214.1" y="188.8">P1.0 / TCLK0 / SC_DETECT_BYP</text>
<text x="218.1" y="191">P1.1 / TCLK1 / SC_CLK_BYP</text>
<text x="25.7" y="195.4">P1.3 / LCD_DATA1 / LCD_HSYNC</text>
<text x="25.9" y="197.6">P1.4 / LCD_DATA2 / LCD_VSYNC</text>
<text x="27.1" y="193.2">P1.5 / LCD_DATA3 / LCD_VDEN</text>
<text x="28.8" y="199.8">P1.2 / LCD_DATA0 / LCD_CLK</text>
<text x="33.6" y="204.2">P1.31 / RFU / LCD_LEND</text>
<text x="235.1" y="226.3">EXTS0_IN</text>
<text x="232.8" y="228.5">EXTS0_OUT</text>
<text x="235.1" y="233">EXTS1_IN</text>
<text x="45.6" y="239.6">P0.0 / KBD0</text>
<text x="232.8" y="235.2">EXTS1_OUT</text>
<text x="235.1" y="239.6">EXTS2_IN</text>
<text x="45.6" y="241.8">P0.1 / KBD1</text>
<text x="45.6" y="244">P0.2 / KBD2</text>
<text x="232.8" y="241.8">EXTS2_OUT</text>
<text x="45.6" y="246.2">P0.3 / KBD3</text>
<text x="45.6" y="248.4">P0.4 / KBD4</text>
<text x="45.6" y="250.6">P0.5 / KBD5</text>
<text x="232.8" y="248.4">EXTS3_OUT</text>
<text x="235.1" y="246.2">EXTS3_IN</text>
<text x="45.6" y="255.1">P0.7 / KBD7</text>
<text x="45.6" y="252.9">P0.6 / KBD6</text>
<text x="232.8" y="255.1">EXTS4_OUT</text>
<text x="235.1" y="252.9">EXTS4_IN</text>
<text x="232.8" y="261.7">EXTS5_OUT</text>
<text x="235.1" y="259.5">EXTS5_IN</text>
</g>
<g font-size="2">
<text x="247" y="34.9">F6</text>
<text x="247" y="32.7">K2</text>
<text x="59.2" y="39.3">B4</text>
<text x="59.2" y="41.5">E2</text>
<text x="247" y="37.1">J3</text>
<text x="247" y="41.5">J4</text>
<text x="247" y="39.3">K3</text>
<text x="59.2" y="43.7">B3</text>
<text x="59.2" y="45.9">C4</text>
<text x="247" y="43.7">L2</text>
<text x="247" y="45.9">L3</text>
<text x="59.2" y="50.3">C2</text>
<text x="59.2" y="52.6">C3</text>
<text x="247" y="50.3">H7</text>
<text x="59.2" y="54.8">A1</text>
<text x="59.2" y="57">C1</text>
<text x="59.2" y="63.6">A3</text>
<text x="59.2" y="65.8">A6</text>
<text x="59.2" y="61.4">B7</text>
<text x="59.2" y="70.2">A2</text>
<text x="59.2" y="68">A7</text>
<text x="59.2" y="74.7">C7</text>
<text x="59.2" y="72.4">F5</text>
<text x="247" y="74.7">B11</text>
<text x="59.2" y="81.3">A10</text>
<text x="59.2" y="83.5">B8</text>
<text x="59.2" y="79.1">B9</text>
<text x="247" y="81.3">A4</text>
<text x="247" y="79.1">A5</text>
<text x="59.2" y="85.7">A11</text>
<text x="59.2" y="87.9">C9</text>
<text x="59.2" y="90.1">B10</text>
<text x="59.2" y="92.3">C8</text>
<text x="59.2" y="99">A8</text>
<text x="59.2" y="96.8">A9</text>
<text x="247" y="107.8">F1</text>
<text x="247" y="110">G1</text>
<text x="247" y="116.6">G2</text>
<text x="267.1" y="116.6">1</text>
<text x="267.1" y="118.9">2</text>
<text x="59.2" y="129.9">J7</text>
<text x="59.2" y="127.7">L9</text>
<text x="59.2" y="136.5">K5</text>
<text x="59.2" y="134.3">L6</text>
<text x="59.2" y="132.1">L7</text>
<text x="59.2" y="141">J6</text>
<text x="59.2" y="143.2">K4</text>
<text x="59.2" y="138.7">L5</text>
<text x="59.2" y="149.8">F11</text>
<text x="59.2" y="147.6">G10</text>
<text x="247" y="145.4">K1</text>
<text x="247" y="147.6">L1</text>
<text x="59.2" y="152">G11</text>
<text x="59.2" y="154.2">H10</text>
<text x="247" y="152">H2</text>
<text x="247" y="154.2">J2</text>
<text x="59.2" y="156.4">H11</text>
<text x="59.2" y="160.8">J9</text>
<text x="59.2" y="158.6">J11</text>
<text x="247" y="158.6">H1</text>
<text x="247" y="160.8">J1</text>
<text x="59.2" y="167.5">J10</text>
<text x="59.2" y="163.1">K11</text>
<text x="59.2" y="169.7">K10</text>
<text x="59.2" y="171.9">L11</text>
<text x="59.2" y="174.1">J8</text>
<text x="59.2" y="178.5">K8</text>
<text x="59.2" y="176.3">L10</text>
<text x="59.2" y="180.7">K9</text>
<text x="59.2" y="182.9">L8</text>
<text x="59.2" y="191.8">E11</text>
<text x="59.2" y="187.4">J5</text>
<text x="247" y="187.4">E10</text>
<text x="247" y="189.6">D11</text>
<text x="59.2" y="194">D10</text>
<text x="59.2" y="196.2">G9</text>
<text x="59.2" y="198.4">F10</text>
<text x="59.2" y="202.8">L4</text>
<text x="247" y="227.1">D5</text>
<text x="247" y="224.9">G8</text>
<text x="247" y="231.6">F3</text>
<text x="247" y="233.8">F8</text>
<text x="59.2" y="238.2">E4</text>
<text x="247" y="238.2">D4</text>
<text x="59.2" y="240.4">E5</text>
<text x="59.2" y="242.6">E6</text>
<text x="59.2" y="244.8">E7</text>
<text x="247" y="244.8">D6</text>
<text x="247" y="240.4">D7</text>
<text x="59.2" y="247">F7</text>
<text x="59.2" y="251.5">G6</text>
<text x="59.2" y="249.2">G7</text>
<text x="247" y="251.5">E8</text>
<text x="247" y="247">G3</text>
<text x="59.2" y="253.7">G5</text>
<text x="247" y="253.7">F4</text>
<text x="247" y="260.3">D2</text>
<text x="247" y="258.1">H5</text>
</g>
<g font-size="1.9" fill="#f00">
<text x="268" y="34.7">SC_IO</text>
<text x="268" y="32.5">SC_VCC</text>
<text x="291.8" y="35.8">CARD_IO</text>
<text x="291.8" y="33.6">CARD_VCC</text>
<text x="123.9" y="40.2">UART0_TX</text>
<text x="268" y="36.9">SC_RST</text>
<text x="268" y="39.1">SC_C4</text>
<text x="268" y="41.4">SC_C8</text>
<text x="291.8" y="38">CARD_RST</text>
<text x="311.7" y="40.2">SPARE_IO3</text>
<text x="124.3" y="42.7">UART0_RX</text>
<text x="143.8" y="46.9">USB_CHG_PWREN_N</text>
<text x="144.2" y="44.9">USB_CHG_FLT_N</text>
<text x="268" y="43.6">SC_CLK</text>
<text x="268" y="45.8">SC_DETECT</text>
<text x="291.8" y="44.6">CARD_CLK</text>
<text x="291.8" y="46.9">CARD_DET</text>
<text x="311.7" y="42.4">SPARE_IO4</text>
<text x="101.8" y="53.5">UART1_RX</text>
<text x="101.8" y="51.3">UART1_TX</text>
<text x="101.8" y="55.7">UART1_CTS</text>
<text x="101.8" y="57.9">UART1_RTS</text>
<text x="104" y="64.5">SPI0_MOSI</text>
<text x="104" y="62.3">SPI0_SCLK</text>
<text x="104" y="66.7">SPI0_MISO</text>
<text x="104" y="69">SPI0_NFC_CS_N</text>
<text x="106.2" y="71.2">PBAT_ADC_EN</text>
<text x="104" y="75.6">FL_WP_N</text>
<text x="144.2" y="73.6">USB_CHG_DONE_N</text>
<text x="298.5" y="75.6">USB_DET</text>
<text x="106.2" y="82.2">SPI1_MOSI</text>
<text x="106.2" y="80">SPI1_SCLK</text>
<text x="300.7" y="80">USB_DP</text>
<text x="300.7" y="82.2">USB_DM</text>
<text x="106.2" y="86.6">SPI1_FL_CS_N</text>
<text x="106.2" y="84.4">SPI1_MISO</text>
<text x="106.2" y="88.8">SPI1_TFT_CS_N</text>
<text x="104" y="91.1">KEY_VALID</text>
<text x="104" y="93.3">KEY_ABORT</text>
<text x="148.2" y="97.7">I2C_SCL</text>
<text x="148.2" y="99.9">I2C_SDA</text>
<text x="298.5" y="108.7">SBAT_FB</text>
<text x="298.5" y="110.9">PBAT_FB</text>
<text x="119.5" y="130.8">BT_SHUT_DOWN</text>
<text x="119.5" y="128.6">SC_PWR_EN</text>
<text x="93" y="135.3">TFT_RED0</text>
<text x="93" y="137.5">TFT_RED1</text>
<text x="93" y="133">USB_CHG_SUSPEND_N</text>
<text x="71.3" y="138.6">SPI2_SS3</text>
<text x="71.3" y="140.8">SPI2_SS1</text>
<text x="71.3" y="143">SPI2_SCLK</text>
<text x="93" y="139.7">TFT_RED2</text>
<text x="93" y="141.9">TFT_RED3</text>
<text x="93" y="144.1">TFT_RED4</text>
<text x="115.1" y="148.5">NFC_IRQ</text>
<text x="283" y="146.3">MSR_TR1_F_P</text>
<text x="283" y="148.5">MSR_TR1_F_N</text>
<text x="93" y="152.9">TFT_GREEN0</text>
<text x="93" y="155.1">TFT_GREEN1</text>
<text x="115.1" y="150.7">NFC_PDOWN</text>
<text x="283" y="152.9">MSR_TR2_F_P</text>
<text x="283" y="155.1">MSR_TR2_F_N</text>
<text x="93" y="157.4">TFT_GREEN2</text>
<text x="93" y="159.6">TFT_GREEN3</text>
<text x="93" y="161.8">TFT_GREEN4</text>
<text x="71.3" y="162.9">SPI2_MISO</text>
<text x="93" y="164">TFT_GREEN5</text>
<text x="115.1" y="172.8">TFT_RESET_N</text>
<text x="142" y="168.6">USB_CHG_CHG_N</text>
<text x="142" y="170.8">USB_CHG_OT_N</text>
<text x="71.3" y="178.4">SPI2_SS2</text>
<text x="93" y="175">TFT_BLUE0</text>
<text x="93" y="177.2">TFT_BLUE1</text>
<text x="93" y="179.5">TFT_BLUE2</text>
<text x="71.3" y="180.6">SPI2_SS0</text>
<text x="71.3" y="182.8">SPI2_MOSI</text>
<text x="93" y="181.7">TFT_BLUE3</text>
<text x="93" y="183.9">TFT_BLUE4</text>
<text x="142" y="188.5">USB_CHG_DOK_N</text>
<text x="283" y="190.5">TFT_PWM_BL_CTRL</text>
<text x="283" y="188.3">BT_ACT</text>
<text x="93" y="194.9">TFT_HSYNC</text>
<text x="93" y="197.1">TFT_VSYNC</text>
<text x="93" y="192.7">TFT_VDEN</text>
<text x="93" y="199.3">TFT_CLK</text>
<text x="93" y="203.8">PWR_SUS_CMD</text>
<text x="254.3" y="225.8">EXTS0_IN</text>
<text x="254.3" y="232.5">EXTS1_IN</text>
<text x="254.3" y="228">EXTS0_OUT</text>
<text x="77.5" y="239.1">KEY_ROW0</text>
<text x="254.3" y="239.1">EXTS2_IN</text>
<text x="254.3" y="234.7">EXTS1_OUT</text>
<text x="77.5" y="241.3">KEY_ROW1</text>
<text x="77.5" y="243.5">KEY_ROW2</text>
<text x="77.5" y="245.7">KEY_ROW3</text>
<text x="254.3" y="245.7">EXTS3_IN</text>
<text x="254.3" y="241.3">EXTS2_OUT</text>
<text x="77.5" y="247.9">KEY_COL0</text>
<text x="77.5" y="250.1">KEY_COL1</text>
<text x="254.3" y="247.9">EXTS3_OUT</text>
<text x="77.5" y="252.3">KEY_COL2</text>
<text x="95.2" y="254.6">SBAT_ADC_EN</text>
<text x="254.3" y="252.3">EXTS4_IN</text>
<text x="254.3" y="254.6">EXTS4_OUT</text>
<text x="254.3" y="259">EXTS5_IN</text>
<text x="254.3" y="261.2">EXTS5_OUT</text>
</g>
<g font-size="1.9" fill="#00f">
<text x="203.4" y="59">- Integrated Smartcard AFE</text>
<text x="203.4" y="60.9">- Dedicated Analog IOs</text>
<text x="203.4" y="92.1">- Dedicated IOs</text>
<text x="203.4" y="94.1">- GPIO</text>
<text x="15.6" y="109.8">- UART[0..1]</text>
<text x="15.6" y="111.8">- SPI[0..1]</text>
<text x="15.6" y="113.7">- I2C</text>
<text x="15.6" y="115.7">- GPIOs</text>
<text x="203.4" y="129.7">- ADC[1..0]</text>
<text x="203.4" y="131.6">- DAC</text>
<text x="203.4" y="133.6">- Dedicated IOs</text>
<text x="203.4" y="171.7">- MSR 3-Tracks</text>
<text x="203.4" y="173.6">- Dedicated Analog Inputs</text>
<text x="203.4" y="207">- Timers</text>
<text x="203.4" y="209">- GPIOs</text>
<text x="15.6" y="220.3">- TFT</text>
<text x="15.6" y="222.2">- Mono LCD</text>
<text x="15.6" y="224.2">- SPI2</text>
<text x="15.6" y="226.1">- GPIOs</text>
<text x="15.6" y="264.5">- Keyboard Controller</text>
<text x="15.6" y="266.4">- GPIOs</text>
<text x="203.4" y="268.9">- Dedicated IOs</text>
</g>
<g font-size="1.9" fill="#000080">
<text x="201.2" y="70.3">MAX32550-JNS+</text>
<text x="201.2" y="68.1">U1E</text>
<text x="280.8" y="76.9">R52 27R</text>
<text x="280.8" y="85.7">R53 27R</text>
<text x="201.2" y="101.2">U1H</text>
<text x="201.2" y="103.4">MAX32550-JNS+</text>
<text x="269.7" y="113.4">J24</text>
<text x="13.4" y="123.3">MAX32550-JNS+</text>
<text x="13.4" y="121.1">U1F</text>
<text x="269.7" y="124.6">JUMPER2</text>
<text x="201.2" y="141">MAX32550-JNS+</text>
<text x="201.2" y="138.8">U1B</text>
<text x="201.2" y="183">MAX32550-JNS+</text>
<text x="201.2" y="180.8">U1C</text>
<text x="201.2" y="218.3">MAX32550-JNS+</text>
<text x="201.2" y="216.1">U1G</text>
<text x="13.4" y="233.8">MAX32550-JNS+</text>
<text x="13.4" y="231.6">U1I</text>
<text x="13.4" y="275.8">MAX32550-JNS+</text>
<text x="13.4" y="273.6">U1J</text>
<text x="201.2" y="280.2">MAX32550-JNS+</text>
<text x="201.2" y="278">U1D</text>
</g>
<g font-size="1.9">
<text x="340" y="263.7">Copyright © 2014 - Maxim Integrated Products</text>
<text x="338.2" y="271.4">Title</text>
<text x="338.2" y="278">Size</text>
<text x="338.9" y="281.3">A3</text>
<text x="347.1" y="278">Document Number</text>
<text x="347.1" y="281.3">LAC2530</text>
<text x="411.2" y="278">Rev</text>
<text x="413.8" y="280.9">A</text>
<text x="338.2" y="284.6">Date:</text>
<text x="349.7" y="284.6">Friday, October 10, 2014</text>
<text x="382.4" y="284.6">Sheet</text>
<text x="393.5" y="284.6">2</text>
<text x="400.1" y="284.6">of</text>
<text x="406.8" y="284.6">16</text>
</g>
<g font-size="1.6">
<text x="43.9" y="1.7">5</text>
<text x="126.9" y="1.7">4</text>
<text x="210" y="1.7">3</text>
<text x="293.1" y="1.7">2</text>
<text x="376.2" y="1.7">1</text>
<text x=".7" y="39">D</text>
<text x="418.4" y="39">D</text>
<text x=".7" y="109.7">C</text>
<text x="418.4" y="109.7">C</text>
<text x=".7" y="180.4">B</text>
<text x="418.4" y="180.4">B</text>
<text x=".7" y="251.1">A</text>
<text x="418.4" y="251.1">A</text>
<text x="43.9" y="286.7">5</text>
<text x="126.9" y="286.7">4</text>
<text x="210" y="286.7">3</text>
<text x="293.1" y="286.7">2</text>
<text x="376.2" y="286.7">1</text>
</g>
</svg>
